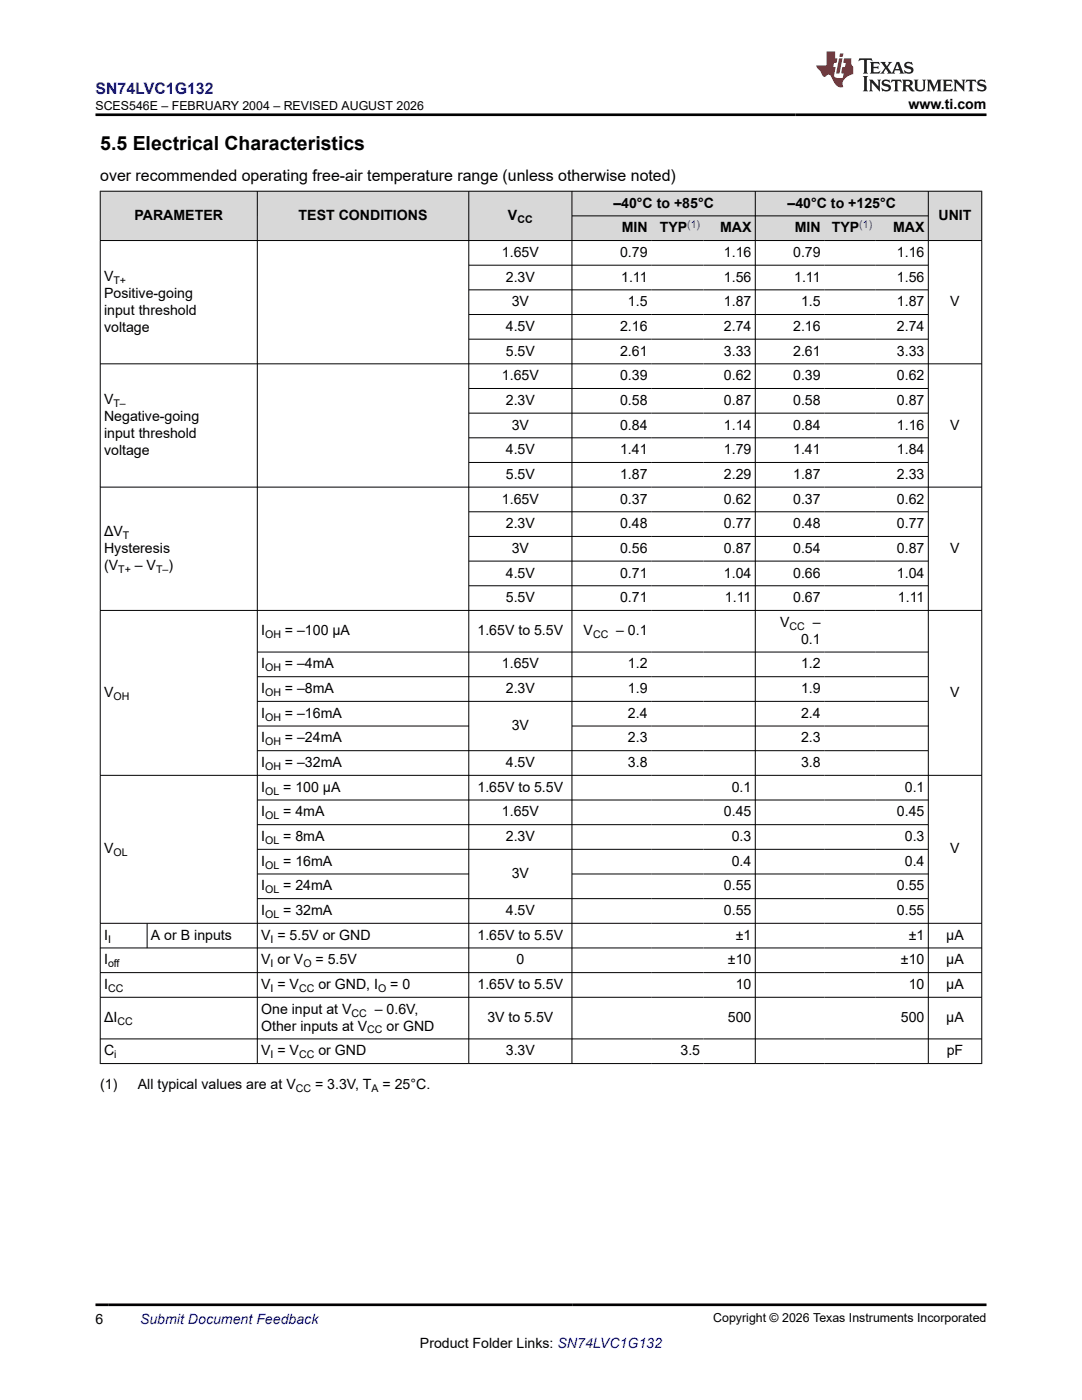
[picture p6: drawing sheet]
<svg xmlns="http://www.w3.org/2000/svg" width="216mm" height="279mm" viewBox="0 0 216 279" stroke-linecap="round" stroke-linejoin="round" font-family="sans-serif">
<g fill="#d8d8d8">
<path d="M20 38.2h175.9v4.9h-175.9z" fill-rule="evenodd"/>
<path d="M20.1 38.2h31.2v9.7h-31.2z" fill-rule="evenodd"/>
<path d="M51.4 38.2h42.1v9.7h-42.1z" fill-rule="evenodd"/>
<path d="M93.6 38.2h20.5v9.7h-20.5z" fill-rule="evenodd"/>
<path d="M114.2 38.2h36.4v4.8h-36.4z" fill-rule="evenodd"/>
<path d="M150.8 38.2h34.4v4.8h-34.4z" fill-rule="evenodd"/>
<path d="M185.3 38.2h10.5v9.7h-10.5z" fill-rule="evenodd"/>
<path d="M114.2 43.1h15.7v4.8h-15.7z" fill-rule="evenodd"/>
<path d="M129.9 43.1h10.5v4.8h-10.5z" fill-rule="evenodd"/>
<path d="M140.4 43.1h10.2v4.8h-10.2z" fill-rule="evenodd"/>
<path d="M150.8 43.1h13.7v4.8h-13.7z" fill-rule="evenodd"/>
<path d="M164.5 43.1h10.3v4.8h-10.3z" fill-rule="evenodd"/>
<path d="M174.8 43.1h10.4v4.8h-10.4z" fill-rule="evenodd"/>
</g>
<g fill="none" stroke="#000" stroke-width=".2">
<path d="M19.9 38.2h176.1M20 38.1v174.2M51.3 38.1v174.2M93.5 38.1v174.2M114.1 38.1v174.2M150.7 38.1v174.2M185.2 38.1v174.2M195.9 38.1v174.2M19.9 48h176.1M93.5 52.9h91.8M93.5 57.8h91.8M114.1 43.1h71.2"/>
<path d="M19.9 72.6h176.1M93.5 62.8h91.8M93.5 67.7h91.8M93.5 77.5h91.8M19.9 97.2h176.1M93.5 82.5h91.8M93.5 87.4h91.8M93.5 92.3h91.8M93.5 102.1h91.8M93.5 107.1h91.8M93.5 112h91.8M93.5 116.9h91.8"/>
<path d="M19.9 121.8h176.1M51.3 130.1h134M51.3 135.1h134M51.3 140h134M19.9 154.7h176.1M51.3 144.9h42.3M51.3 149.8h134M51.3 159.7h134M114.1 144.9h71.2M51.3 164.6h134M51.3 169.5h134M51.3 174.4h42.3"/>
<path d="M51.3 179.3h134M114.1 174.4h71.2M19.9 184.3h176.1M19.9 189.2h176.1M19.9 194.1h176.1M19.9 199h176.1M29.4 184.3v4.9M19.9 207.3h176.1M19.9 212.3h176.1"/>
</g>
<path d="M171.5 11.6l-.2 .6 .5-.2h.6v.1v2.2l-.2 .4h1l-.2-.4v-2.2v-.1h.5l.6 .2-.2-.6zM173.6 12.4l.2 .3v1.6l-.2 .4h1.9l.1-.6a1.08 1.08 0 0 1-1.3 .2v-.7h.6l.4 .2v-.7l-.4 .2h-.6v-.5l.2-.2a1 1 0 0 1 1 .3l-.1-.5zM175.7 12.4l.9 1.1-1 1.2h.9l-.2-.2 .5-.8 .4 .8-.2 .2h1.6l-.2-.2 .2-.5h.9l.1 .5-.1 .2h.9l-.2-.4-.8-1.9h-.5l-.9 2.1-.9-1.1 .9-1h-.8l.2 .2-.4 .6-.4-.6 .2-.2zM179 12.8l.4 1h-.7zM180.7 12.5a.65 .65 0 0 0-.2 .7 .65 .65 0 0 0 .6 .5l.6 .1 .1 .3a.79 .79 0 0 1-.7 .4 .79 .79 0 0 1-.7-.5l.1 .7 .2-.1a.93 .93 0 0 0 1.1 0 .93 .93 0 0 0 .4-.9 1.46 1.46 0 0 0-1.2-.6l-.1-.3a1.09 1.09 0 0 1 1.2 .2l-.2-.6-.1 .1-.5-.2zM172.2 15.2l.2 .4v2.2l-.2 .4h1l-.2-.4v-2.2l.2-.4zM173.4 15.9l.2 .4v1.5l-.2 .4h.8l-.3-.4 .1-1.3 1.6 1.8v-2l.2-.4h-.7l.1 .2 .1 1.1-1.2-1.3zM176.2 16a.65 .65 0 0 0-.2 .8 .65 .65 0 0 0 .6 .4l.6 .2 .1 .2a.79 .79 0 0 1-.7 .4 .79 .79 0 0 1-.7-.5l.1 .7 .2-.1a.93 .93 0 0 0 1.1 .1 .93 .93 0 0 0 .4-1 1.46 1.46 0 0 0-1.2-.5l-.1-.4a1.09 1.09 0 0 1 1.2 .2l-.1-.6-.2 .1-.5-.1zM177.9 15.9l-.1 .6a.63 .63 0 0 1 .8-.3v1.6l-.3 .4h1l-.2-.4v-1.6a.66 .66 0 0 1 .8 .3l-.1-.6zM180 15.9l.2 .4v1.5l-.2 .4h1l-.2-.2-.1-.7h.5l.1 .2a.79 .79 0 0 0 1.2 .6l-1-.9a.61 .61 0 0 0 .6-.6 .61 .61 0 0 0-.5-.7zM180.8 16.2h.1a.47 .47 0 0 1 .5 .1 .47 .47 0 0 1 .1 .5l-.1 .1-.7 .1zM182.3 15.9l.2 .2a2.27 2.27 0 0 0 .4 2 1.04 1.04 0 0 0 1.7-.7v-1.3l.2-.2h-.8l.2 .4v1.1a.6 .6 0 0 1-.6 .6 .6 .6 0 0 1-.6-.6v-1.1l.3-.4zM184.9 15.9l.2 .4v1.5l-.2 .4h.8l-.3-.4v-1.4l.9 1.9 .9-1.9v1.4l-.3 .4h1l-.2-.4v-1.5l.2-.4h-.8l-.7 1.5-.6-1.5zM188.1 15.9l.2 .4v1.5l-.2 .4h1.9l.1-.6a1.09 1.09 0 0 1-1.3 .2v-.7h.6l.4 .2v-.6l-.4 .2h-.6v-.6l.2-.1a1.01 1.01 0 0 1 1 .3l-.1-.6zM190.2 15.9l.3 .4v1.5l-.3 .4h.8l-.2-.4v-1.3l1.6 1.8v-2l.2-.4h-.7l.2 .2v1.1l-1.2-1.3zM192.8 15.9l-.1 .6a.63 .63 0 0 1 .8-.3v1.6l-.3 .4h1l-.2-.4v-1.6a.66 .66 0 0 1 .8 .3l-.1-.6zM195.2 16a.65 .65 0 0 0-.2 .8 .65 .65 0 0 0 .6 .4l.6 .2 .2 .2a.79 .79 0 0 1-.7 .4 .79 .79 0 0 1-.7-.5l.1 .7 .2-.1a.93 .93 0 0 0 1 .1 .93 .93 0 0 0 .5-1 1.46 1.46 0 0 0-1.3-.5v-.4a1.09 1.09 0 0 1 1.2 .2l-.2-.6-.2 .1-.5-.1z" fill="#231f20"/>
<path d="M164.9 10.3v2.7h-2l.1 .4 .8 1a.95 .95 0 0 0 1 .9 .59 .59 0 0 1 .5-.4 .59 .59 0 0 1 .5 .3l.4 .8a1.59 1.59 0 0 0 2.1 1.4 1.61 1.61 0 0 1 1-2.3l1-.3-.1-1.5a1.59 1.59 0 0 1-.3-1.7h-1.5l-.2 .9h.6l-.2 .9h-.5l-.2 .9v.3l.4 .1-.1 .9h-.7a.73 .73 0 0 1-1-.7l.3-1.5h-.5l.1-.9h.5l.2-.9h-.5v-1.3zM167.4 11.6l-.6 3.1h.7l.6-3.1zM167.6 10.7l-.1 .6h.7l.1-.6z" fill="#ed1c24"/>
<path d="M19 22.9h177.8M19 260.4h177.8" fill="none" stroke="#000" stroke-width=".53"/>
<text font-size="3.9" x="20" y="29.9">5.5 Electrical Characteristics</text>
<text font-size="3.2" fill="#00f" x="19" y="18.7">SN74LVC1G132</text>
<text font-size="3.2" x="20" y="36.1">over recommended operating free-air temperature range (unless otherwise noted)</text>
<g font-size="2.8">
<text x="181.3" y="21.8">www.ti.com</text>
<text x="122.4" y="41.4">–40°C to +85°C</text>
<text x="157.2" y="41.4">–40°C to +125°C</text>
<text x="26.8" y="43.9">PARAMETER</text>
<text x="59.6" y="43.9">TEST CONDITIONS</text>
<text x="101.4" y="43.9">V</text>
<text x="124.1" y="46.4">MIN</text>
<text x="131.6" y="46.4">TYP</text>
<text x="143.7" y="46.4">MAX</text>
<text x="158.6" y="46.4">MIN</text>
<text x="166" y="46.4">TYP</text>
<text x="178.2" y="46.4">MAX</text>
<text x="187.3" y="43.9">UNIT</text>
<text x="100.1" y="51.3">1.65V</text>
<text x="123.7" y="51.3">0.79</text>
<text x="144.4" y="51.3">1.16</text>
<text x="158.3" y="51.3">0.79</text>
<text x="179" y="51.3">1.16</text>
<text x="20.8" y="56">V</text>
<text x="20.8" y="59.4">Positive-going</text>
<text x="100.9" y="56.2">2.3V</text>
<text x="123.9" y="56.2">1.11</text>
<text x="144.4" y="56.2">1.56</text>
<text x="158.5" y="56.2">1.11</text>
<text x="179" y="56.2">1.56</text>
<text x="20.8" y="62.8">input threshold</text>
<text x="102.1" y="61.1">3V</text>
<text x="125.3" y="61.1">1.5</text>
<text x="144.4" y="61.1">1.87</text>
<text x="159.8" y="61.1">1.5</text>
<text x="179" y="61.1">1.87</text>
<text x="189.6" y="61.1">V</text>
<text x="20.8" y="66.2">voltage</text>
<text x="100.9" y="66">4.5V</text>
<text x="100.9" y="71">5.5V</text>
<text x="123.7" y="66">2.16</text>
<text x="123.7" y="71">2.61</text>
<text x="144.4" y="66">2.74</text>
<text x="144.4" y="71">3.33</text>
<text x="158.3" y="66">2.16</text>
<text x="158.3" y="71">2.61</text>
<text x="179" y="66">2.74</text>
<text x="179" y="71">3.33</text>
<text x="100.1" y="75.9">1.65V</text>
<text x="123.7" y="75.9">0.39</text>
<text x="144.4" y="75.9">0.62</text>
<text x="158.3" y="75.9">0.39</text>
<text x="179" y="75.9">0.62</text>
<text x="20.8" y="80.6">V</text>
<text x="100.9" y="80.8">2.3V</text>
<text x="123.7" y="80.8">0.58</text>
<text x="144.4" y="80.8">0.87</text>
<text x="158.3" y="80.8">0.58</text>
<text x="179" y="80.8">0.87</text>
<text x="20.8" y="84">Negative-going</text>
<text x="20.8" y="87.4">input threshold</text>
<text x="102.1" y="85.7">3V</text>
<text x="123.7" y="85.7">0.84</text>
<text x="144.4" y="85.7">1.14</text>
<text x="158.3" y="85.7">0.84</text>
<text x="179" y="85.7">1.16</text>
<text x="189.6" y="85.7">V</text>
<text x="20.8" y="90.8">voltage</text>
<text x="100.9" y="90.6">4.5V</text>
<text x="100.9" y="95.6">5.5V</text>
<text x="123.7" y="90.6">1.41</text>
<text x="123.7" y="95.6">1.87</text>
<text x="144.4" y="90.6">1.79</text>
<text x="144.4" y="95.6">2.29</text>
<text x="158.3" y="90.6">1.41</text>
<text x="158.3" y="95.6">1.87</text>
<text x="179" y="90.6">1.84</text>
<text x="179" y="95.6">2.33</text>
<text x="100.1" y="100.5">1.65V</text>
<text x="123.7" y="100.5">0.37</text>
<text x="144.4" y="100.5">0.62</text>
<text x="158.3" y="100.5">0.37</text>
<text x="179" y="100.5">0.62</text>
<text x="20.8" y="106.9">ΔV</text>
<text x="100.9" y="105.4">2.3V</text>
<text x="123.7" y="105.4">0.48</text>
<text x="144.4" y="105.4">0.77</text>
<text x="158.3" y="105.4">0.48</text>
<text x="179" y="105.4">0.77</text>
<text x="20.8" y="110.3">Hysteresis</text>
<text x="20.8" y="113.7">(V</text>
<text x="26.9" y="113.7">– V</text>
<text x="33.6" y="113.7">)</text>
<text x="102.1" y="110.3">3V</text>
<text x="123.7" y="110.3">0.56</text>
<text x="144.4" y="110.3">0.87</text>
<text x="158.3" y="110.3">0.54</text>
<text x="179" y="110.3">0.87</text>
<text x="189.6" y="110.3">V</text>
<text x="100.9" y="115.3">4.5V</text>
<text x="123.7" y="115.3">0.71</text>
<text x="144.4" y="115.3">1.04</text>
<text x="158.3" y="115.3">0.66</text>
<text x="179" y="115.3">1.04</text>
<text x="100.9" y="120.2">5.5V</text>
<text x="123.7" y="120.2">0.71</text>
<text x="144.7" y="120.2">1.11</text>
<text x="155.7" y="125.1">V</text>
<text x="158.3" y="120.2">0.67</text>
<text x="162.2" y="125.1">–</text>
<text x="179.2" y="120.2">1.11</text>
<text x="52.1" y="126.8">I</text>
<text x="56.9" y="126.8">= –100 µA</text>
<text x="95.3" y="126.8">1.65V to 5.5V</text>
<text x="116.4" y="126.8">V</text>
<text x="123" y="126.8">– 0.1</text>
<text x="159.8" y="128.5">0.1</text>
<text x="52.1" y="133.4">I</text>
<text x="56.9" y="133.4">= –4mA</text>
<text x="100.1" y="133.4">1.65V</text>
<text x="125.3" y="133.4">1.2</text>
<text x="159.8" y="133.4">1.2</text>
<text x="20.8" y="139.1">V</text>
<text x="52.1" y="138.3">I</text>
<text x="52.1" y="143.2">I</text>
<text x="56.9" y="138.3">= –8mA</text>
<text x="56.9" y="143.2">= –16mA</text>
<text x="100.9" y="138.3">2.3V</text>
<text x="125.3" y="138.3">1.9</text>
<text x="125.3" y="143.2">2.4</text>
<text x="159.8" y="138.3">1.9</text>
<text x="159.8" y="143.2">2.4</text>
<text x="189.6" y="139.1">V</text>
<text x="52.1" y="148.2">I</text>
<text x="56.9" y="148.2">= –24mA</text>
<text x="102.1" y="145.7">3V</text>
<text x="125.3" y="148.2">2.3</text>
<text x="159.8" y="148.2">2.3</text>
<text x="52.1" y="153.1">I</text>
<text x="56.9" y="153.1">= –32mA</text>
<text x="100.9" y="153.1">4.5V</text>
<text x="125.3" y="153.1">3.8</text>
<text x="159.8" y="153.1">3.8</text>
<text x="52.1" y="158">I</text>
<text x="56.5" y="158">= 100 µA</text>
<text x="95.3" y="158">1.65V to 5.5V</text>
<text x="146" y="158">0.1</text>
<text x="180.5" y="158">0.1</text>
<text x="52.1" y="162.9">I</text>
<text x="52.1" y="167.9">I</text>
<text x="56.5" y="162.9">= 4mA</text>
<text x="56.5" y="167.9">= 8mA</text>
<text x="100.1" y="162.9">1.65V</text>
<text x="100.9" y="167.9">2.3V</text>
<text x="144.4" y="162.9">0.45</text>
<text x="146" y="167.9">0.3</text>
<text x="179" y="162.9">0.45</text>
<text x="180.5" y="167.9">0.3</text>
<text x="20.8" y="170.3">V</text>
<text x="52.1" y="172.8">I</text>
<text x="56.5" y="172.8">= 16mA</text>
<text x="146" y="172.8">0.4</text>
<text x="180.5" y="172.8">0.4</text>
<text x="189.6" y="170.3">V</text>
<text x="52.1" y="177.7">I</text>
<text x="56.5" y="177.7">= 24mA</text>
<text x="102.1" y="175.2">3V</text>
<text x="144.4" y="177.7">0.55</text>
<text x="179" y="177.7">0.55</text>
<text x="52.1" y="182.6">I</text>
<text x="56.5" y="182.6">= 32mA</text>
<text x="100.9" y="182.6">4.5V</text>
<text x="144.4" y="182.6">0.55</text>
<text x="179" y="182.6">0.55</text>
<text x="20.8" y="187.5">I</text>
<text x="30.1" y="187.5">A or B inputs</text>
<text x="52.1" y="187.5">V = 5.5V or GND</text>
<text x="95.3" y="187.5">1.65V to 5.5V</text>
<text x="146.8" y="187.5">±1</text>
<text x="181.3" y="187.5">±1</text>
<text x="188.8" y="187.5">µA</text>
<text x="20.8" y="192.5">I</text>
<text x="20.8" y="197.4">I</text>
<text x="52.1" y="192.5">V or V</text>
<text x="52.1" y="197.4">V = V</text>
<text x="63" y="192.5">= 5.5V</text>
<text x="63.5" y="197.4">or GND, I</text>
<text x="77.9" y="197.4">= 0</text>
<text x="95.3" y="197.4">1.65V to 5.5V</text>
<text x="103" y="192.5">0</text>
<text x="145.3" y="192.5">±10</text>
<text x="146.8" y="197.4">10</text>
<text x="179.8" y="192.5">±10</text>
<text x="181.3" y="197.4">10</text>
<text x="188.8" y="192.5">µA</text>
<text x="188.8" y="197.4">µA</text>
<text x="20.8" y="204">ΔI</text>
<text x="52.1" y="202.3">One input at V</text>
<text x="74.8" y="202.3">– 0.6V,</text>
<text x="97.2" y="204">3V to 5.5V</text>
<text x="145.2" y="204">500</text>
<text x="179.8" y="204">500</text>
<text x="188.8" y="204">µA</text>
<text x="52.1" y="205.7">Other inputs at V</text>
<text x="77.1" y="205.7">or GND</text>
<text x="20.8" y="210.6">C</text>
<text x="52.1" y="210.6">V = V</text>
<text x="63.5" y="210.6">or GND</text>
<text x="100.9" y="210.6">3.3V</text>
<text x="135.8" y="210.6">3.5</text>
<text x="188.9" y="210.6">pF</text>
<text x="20" y="217.4">(1)</text>
<text x="27.5" y="217.4">All typical values are at V</text>
<text x="62.9" y="217.4">= 3.3V, T</text>
<text x="76.3" y="217.4">= 25°C.</text>
<text x="19" y="264.2">6</text>
<text x="83.8" y="269">Product Folder Links: SN74LVC1G132</text>
</g>
<text font-size="2.8" fill="#00f" x="27.9" y="264.2">Submit Document Feedback</text>
<g font-size="2.5">
<text x="19" y="21.9">SCES546E – FEBRUARY 2004 – REVISED AUGUST 2026</text>
<text x="142.3" y="263.9">Copyright © 2026 Texas Instruments Incorporated</text>
</g>
<g font-size="2.1">
<text x="103.2" y="44.5">CC</text>
<text x="22.6" y="56.6">T+</text>
<text x="22.6" y="81.2">T–</text>
<text x="24.5" y="107.5">T</text>
<text x="23.6" y="114.3">T+</text>
<text x="31.1" y="114.3">T–</text>
<text x="157.6" y="125.7">CC</text>
<text x="52.9" y="127.4">OH</text>
<text x="118.3" y="127.4">CC</text>
<text x="52.9" y="134">OH</text>
<text x="22.6" y="139.7">OH</text>
<text x="52.9" y="138.9">OH</text>
<text x="52.9" y="143.8">OH</text>
<text x="52.9" y="148.7">OH</text>
<text x="52.9" y="153.7">OH</text>
<text x="52.9" y="158.6">OL</text>
<text x="52.9" y="163.5">OL</text>
<text x="22.6" y="170.9">OL</text>
<text x="52.9" y="168.4">OL</text>
<text x="52.9" y="173.3">OL</text>
<text x="52.9" y="178.3">OL</text>
<text x="52.9" y="183.2">OL</text>
<text x="21.6" y="188.1">I</text>
<text x="54" y="188.1">I</text>
<text x="21.6" y="193">off</text>
<text x="21.6" y="197.9">CC</text>
<text x="54" y="193">I</text>
<text x="54" y="197.9">I</text>
<text x="59.7" y="197.9">CC</text>
<text x="60.5" y="193">O</text>
<text x="75.4" y="197.9">O</text>
<text x="70.2" y="202.9">CC</text>
<text x="23.4" y="204.6">CC</text>
<text x="73.3" y="206.3">CC</text>
<text x="22.8" y="211.2">i</text>
<text x="54" y="211.2">I</text>
<text x="59.7" y="211.2">CC</text>
<text x="59" y="218">CC</text>
<text x="74.1" y="218">A</text>
</g>
<g font-size="2.1" fill="#00f">
<text x="137.1" y="45.4">(1)</text>
<text x="171.5" y="45.4">(1)</text>
</g>
</svg>
